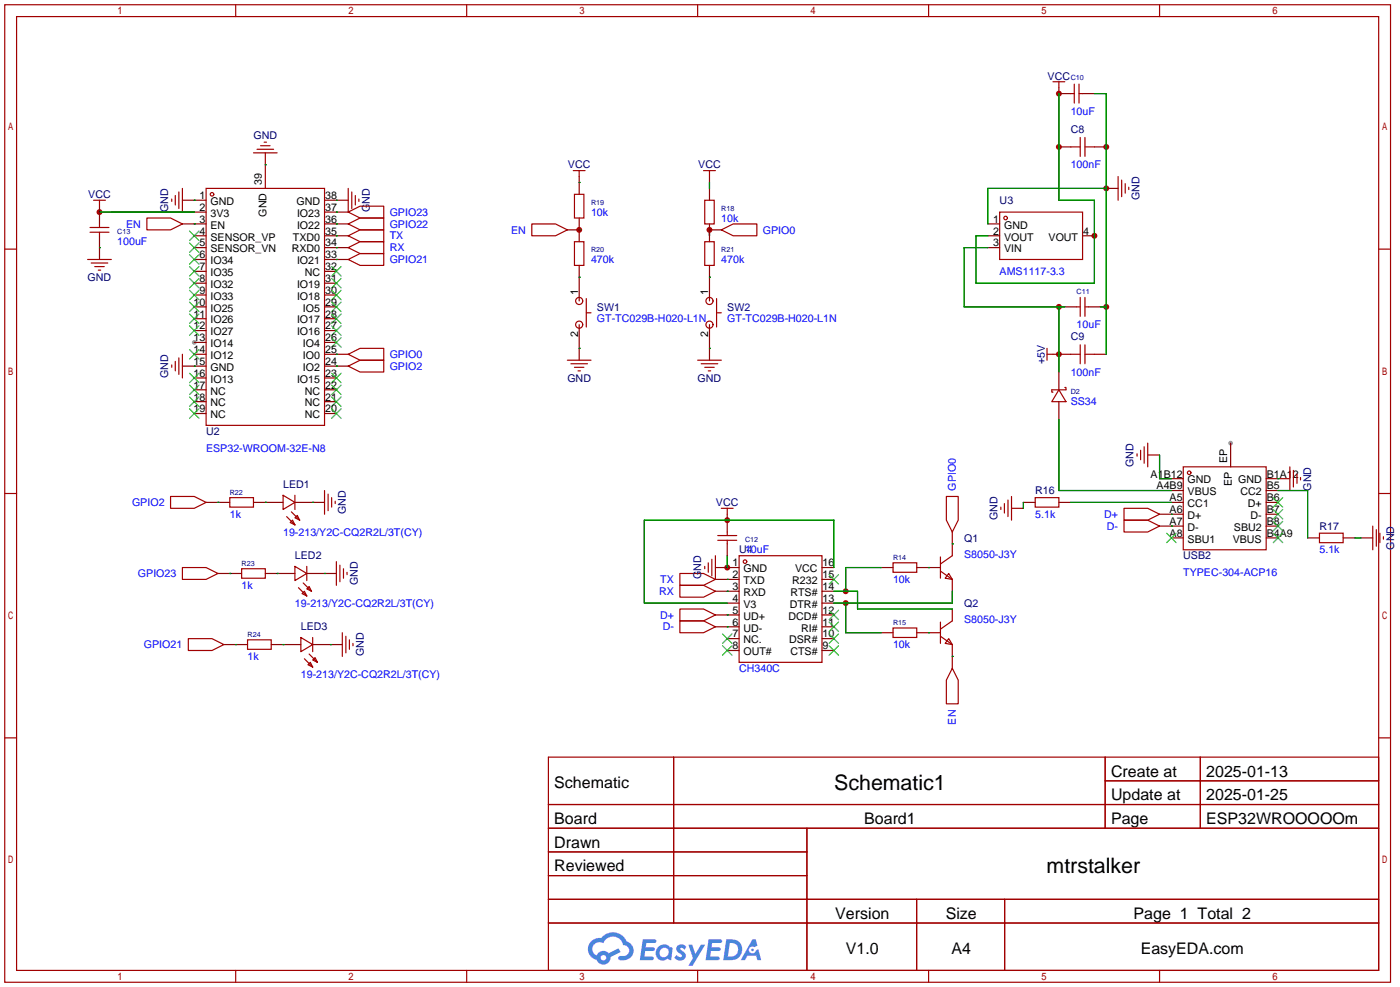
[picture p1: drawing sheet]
<svg xmlns="http://www.w3.org/2000/svg" width="300mm" height="212mm" viewBox="0 0 300 212" stroke-linecap="round" stroke-linejoin="round" font-family="sans-serif">
<g fill="#999">
<circle cx="41.7" cy="73.4" r=".51"/>
<circle cx="263.9" cy="95" r=".51"/>
</g>
<g fill="none" stroke="#a10000" stroke-width=".25">
<path d="M1 1h297.2v209.6h-297.2zM3.6 3.6h292.1v204.4h-292.1zM50.5 1v2.6M100.1 1v2.6M149.6 1v2.6M199.1 1v2.6M248.7 1v2.6M1 53.4h2.6M295.7 53.4h2.5M1 105.8h2.6M295.7 105.8h2.5M1 158.2h2.6"/>
<path d="M295.7 158.2h2.5M117.6 162.3h178.1v45.7h-178.1zM117.6 172.5h178.1M117.6 177.5h178.1M144.5 162.3v35.6M173 177.5v30.5M237 162.3v15.2M237 167.4h58.7M257.4 162.3v15.2M117.6 182.6h55.4M117.6 192.8h178.1M117.6 187.7h55.4"/>
<path d="M117.6 197.9h178.1M196.6 192.8v15.2M215.4 192.8v15.2M50.5 208v2.6M100.1 208v2.6M149.6 208v2.6M199.1 208v2.6M248.7 208v2.6"/>
</g>
<g fill="#5487ff">
<path d="M145.3 202.7a1.3 1.3 0 0 1 1.9 .3l-.4 .6a.54 .54 0 0 0-.9-.2l.1 .2a1.28 1.28 0 0 1 .8 2 1.53 1.53 0 0 1-2.2-.3l.5-.6 .8 .5a.31 .31 0 0 0 .4-.3 .31 .31 0 0 0-.3-.4 1.12 1.12 0 0 1-.7-1.8z"/>
<path d="M147.6 202.5h.9l.6 2 1.2-2h.9l-2.7 4.6h-.9l1-1.7z"/>
<path d="M137.8 201.4h1.7a1.31 1.31 0 0 1 1.2 .2 .4 .4 0 0 1-.3 .5l-1.8 .1-.1 .9h1.6a.4 .4 0 0 1 .4 .4 .4 .4 0 0 1-.5 .4h-1.6l-.2 1.2h1.4a.46 .46 0 0 1 .5 0 .46 .46 0 0 1 .1 .5l-.4 .2h-2.6z"/>
<path d="M151.9 201.4h1.7a1.32 1.32 0 0 1 1.2 .2 .39 .39 0 0 1-.3 .5l-1.8 .1-.1 .9h1.6a.4 .4 0 0 1 .4 .4 .4 .4 0 0 1-.4 .4h-1.7l-.2 1.2h1.4a.46 .46 0 0 1 .5 0 .46 .46 0 0 1 .1 .5l-.4 .2h-2.6z"/>
<path d="M161.3 201.4h.8l.3 1.3-.6 .4a.75 .75 0 0 0-1.1 .3 .75 .75 0 0 0 .5 1 .75 .75 0 0 0 .9-.7l.5-.2 .6 2.3h-.8l-.3-.9h-1.8l-.5 .9h-1z"/>
<path d="M155.7 201.4l-.6 4.4h1.5a2.27 2.27 0 0 0 2.6-2.2 2.27 2.27 0 0 0-2.7-2.2zM156.5 202.1a1.5 1.5 0 0 1 1.8 1.6 1.5 1.5 0 0 1-1.9 1.4h-.3z"/>
<path d="M141.2 203a1.6 1.6 0 0 0-.3 2.3 1.6 1.6 0 0 0 2.3 .2l.7 .3 .3-2.4-.1-.3-.5-.1a1.58 1.58 0 0 0-2.4 0zM141.8 203.5a.98 .98 0 0 1 1.6 .4 .98 .98 0 0 1-1.1 1.3 .94 .94 0 0 1-.9-.7 .94 .94 0 0 1 .4-1z"/>
<path d="M126.8 201.8a2.37 2.37 0 0 0 1.1 4 1.54 1.54 0 0 0 1.8 1 1.54 1.54 0 0 0 1.2-1.6l2.2-1.1-.5-.8-2 1a1.57 1.57 0 0 0-2.7 .5 1.5 1.5 0 0 1-.7-2.1 1.5 1.5 0 0 1 2.2-.5 2.23 2.23 0 0 1 2.3-1.4 2.23 2.23 0 0 1 2 1.8 1.16 1.16 0 0 1 1.2 1.1 1.16 1.16 0 0 1-1.1 1.2h-.7a.47 .47 0 0 0-.5 .4 .47 .47 0 0 0 .4 .5 2.17 2.17 0 0 0 2.5-.9 2.17 2.17 0 0 0-.3-2.7l-.8-.4a3.2 3.2 0 0 0-5.5-.7l-1.1 .1zM128.8 205.3a.6 .6 0 0 1 1.2 0 .6 .6 0 0 1-1.2 0z"/>
<circle cx="161.4" cy="203.6" r=".28"/>
</g>
<g fill="none" stroke="#870000" stroke-width=".25">
<path d="M56.9 32.8v7.6M39.1 42.9h5.1M41.7 45.5h2.5M41.7 48h2.5M41.7 50.5h2.5M41.7 53.1h2.5M41.7 55.6h2.5M41.7 58.2h2.5M69.6 42.9h2.5M69.6 45.5h2.5M69.6 48h2.5M69.6 50.5h5.1"/>
<path d="M69.6 53.1h5.1M69.6 55.6h2.5M69.6 58.2h2.5M41.7 60.7h2.5M41.7 63.2h2.5M41.7 65.8h2.5M41.7 68.3h2.5M41.7 70.9h2.5M41.7 73.4h2.5M41.7 75.9h2.5M41.7 78.5h2.5M69.6 60.7h2.5"/>
<path d="M69.6 63.2h2.5M69.6 65.8h2.5M69.6 68.3h2.5M69.6 70.9h2.5M69.6 73.4h2.5M69.6 75.9h5.1M69.6 78.5h5.1M41.7 81h2.5M41.7 83.6h2.5M41.7 86.1h2.5M41.7 88.6h2.5M69.6 81h2.5"/>
<path d="M69.6 83.6h2.5M69.6 86.1h2.5M69.6 88.6h2.5"/>
</g>
<g fill="none" stroke="#3c3" stroke-width=".25">
<path d="M40.6 59.7l2.1 2M40.6 57.2l2.1 2M40.6 54.6l2.1 2M40.6 52.1l2.1 2M40.6 49.5l2.1 2.1M42.7 59.7l-2.1 2M42.7 57.2l-2.1 2M42.7 54.6l-2.1 2M42.7 52.1l-2.1 2M42.7 49.5l-2.1 2.1M71.1 57.2l2.1 2M71.1 59.7l2.1 2"/>
<path d="M73.2 57.2l-2.1 2M73.2 59.7l-2.1 2M40.6 74.9l2.1 2.1M40.6 69.8l2.1 2.1M40.6 67.3l2.1 2M40.6 64.8l2.1 2M40.6 62.2l2.1 2.1M42.7 74.9l-2.1 2.1M42.7 69.8l-2.1 2.1M42.7 67.3l-2.1 2M42.7 64.8l-2.1 2M42.7 62.2l-2.1 2.1"/>
<path d="M71.1 62.2l2.1 2.1M71.1 64.8l2.1 2M71.1 67.3l2.1 2M71.1 69.8l2.1 2.1M71.1 72.4l2.1 2M73.2 62.2l-2.1 2.1M73.2 64.8l-2.1 2M73.2 67.3l-2.1 2M73.2 69.8l-2.1 2.1M73.2 72.4l-2.1 2M40.6 87.6l2.1 2.1M40.6 85.1l2.1 2"/>
<path d="M40.6 82.5l2.1 2.1M40.6 80l2.1 2M42.7 87.6l-2.1 2.1M42.7 85.1l-2.1 2M42.7 82.5l-2.1 2.1M42.7 80l-2.1 2M71.1 80l2.1 2M71.1 82.5l2.1 2.1M71.1 85.1l2.1 2M71.1 87.6l2.1 2.1M73.2 80l-2.1 2M73.2 82.5l-2.1 2.1"/>
<path d="M73.2 85.1l-2.1 2M73.2 87.6l-2.1 2.1"/>
</g>
<g fill="none" stroke="#a10000" stroke-width=".25">
<path d="M54.4 32.8h5M55.1 32h3.6M55.9 31.2h2M56.6 30.5h.5M36.8 42.7v.5M37.6 41.9v2M38.4 41.1v3.6M39.1 40.4v5.1M44.2 40.4h25.4v50.8h-25.4zM74.7 50.5l2.5-1.2h5.1v2.5h-5.1zM74.7 53.1l2.5-1.3h5.1v2.6h-5.1zM74.7 75.9l2.5-1.2h5.1v2.5h-5.1z"/>
<path d="M74.7 78.5l2.5-1.3h5.1v2.6h-5.1z"/>
<circle cx="45.5" cy="41.7" r=".38"/>
</g>
<path d="M41.7 42.9h.1M72.1 50.5h.1M72.1 53.1h.1M72.1 75.9h.1M72.1 78.5h.1" fill="none" stroke="#008700" stroke-width=".25"/>
<g fill="#c00">
<circle cx="21.3" cy="45.5" r=".63"/>
<circle cx="124.2" cy="49.3" r=".63"/>
<circle cx="152.1" cy="49.3" r=".63"/>
<circle cx="156" cy="121.7" r=".63"/>
<circle cx="156" cy="111.5" r=".63"/>
<circle cx="181.4" cy="129.3" r=".63"/>
<circle cx="181.4" cy="126.7" r=".63"/>
<circle cx="227.1" cy="75.9" r=".63"/>
<circle cx="227.1" cy="65.8" r=".63"/>
<circle cx="237.2" cy="31.5" r=".63"/>
<circle cx="237.2" cy="40.4" r=".63"/>
<circle cx="237.2" cy="65.8" r=".63"/>
<circle cx="227.1" cy="20.1" r=".63"/>
<circle cx="227.1" cy="31.5" r=".63"/>
<circle cx="234.7" cy="50.5" r=".63"/>
</g>
<g fill="none" stroke="#008700" stroke-width=".25">
<path d="M56.9 35.3h.1M124.2 39.1h.1M152.1 39.1v1.3M227.1 20.1v22.8h7.6v17.8h-25.4v-10.2h2.5M234.7 20.1h2.5v55.8M21.3 53.1h.1M21.3 45.5h20.4M41.7 48h.1M72.1 42.9h.1M72.1 48h.1M72.1 45.5h.1M72.1 55.6h.1"/>
<path d="M124.2 49.3h.1M124.2 59.4h.1M152.1 59.4h.1M152.1 49.3v1.2M211.8 53.1h-5v12.7h21.5M237.2 40.4h-25.4v7.6M41.7 78.5h.1M124.2 74.7h.1M152.1 74.7h.1M227.1 65.8v14M236 65.8h1.2M227.1 89.9v15.3h24.1"/>
<path d="M248.7 97.5v5.1h2.5M46.7 107.7h.1M56.9 107.7h.1M67.1 107.7h.1M156 119.1v2.6M204.2 116.6h.1M219.5 107.7v1.3M229.6 107.7h21.6M251.2 110.2h.1M251.2 112.8h.1M274.1 102.6h.1M274.1 105.2h6.3v10.1"/>
<path d="M290.6 115.3h1.2M49.3 122.9h.1M50.5 138.2h.1M59.4 122.9h.1M60.7 138.2h.1M69.6 122.9h.1M70.9 138.2h.1M156 124.2h.1M156 126.7h.1M156 131.8h.1M156 134.4h.1M178.8 121.7v-10.2h-40.6v17.8h17.8"/>
<path d="M178.8 126.7h5.1v3.9h20.3M181.4 129.3v6.3h7.6M189 121.7h-7.6v5M199.1 135.6h.1M199.1 121.7h.1M204.2 126.7v2.6h-25.4M204.2 140.7h.1"/>
</g>
<g fill="none" stroke="#870000" stroke-width=".25">
<path d="M227.1 18.8v1.3h2.5M124.2 37.8v3.9M152.1 37.8v1.3M227.1 31.5h2.5M232.2 20.1h2.5M234.7 31.5h2.5M21.3 44.2v3.8M21.3 50.5v5.1M39.1 48h2.6M72.1 42.9h2.6M72.1 48h2.6M72.1 45.5h2.6"/>
<path d="M72.1 55.6h2.6M121.7 49.3h2.5M124.2 46.7v5.1M124.2 56.9v7.6M152.1 40.4v2.5M152.1 48v3.8M152.1 56.9v7.6M152.1 49.3h2.6M211.8 48h2.6M211.8 50.5h2.6M211.8 53.1h2.6M232.2 50.5h2.5"/>
<path d="M237.2 40.4h2.6M39.1 78.5h2.6M124.2 69.6v7.6M152.1 69.6v7.6M225.8 75.9h3.8M227.1 79.8v3.8M228.3 65.8h2.6M233.4 65.8h2.6M234.7 75.9h2.5M227.1 86.1v3.8M246.1 97.5h2.6M263.9 95v5.1"/>
<path d="M44.2 107.7h5.1M54.4 107.7h6.3M63.2 107.7h6.4M156 110.2v3.8M156 116.6v2.5M204.2 114v5.1M216.9 109h2.6M219.5 107.7h2.5M227.1 107.7h2.5M248.7 112.8h5M248.7 110.2h5M251.2 115.3h2.5"/>
<path d="M251.2 107.7h2.5M251.2 102.6h2.5M251.2 105.2h2.5M271.5 115.3h2.6M271.5 112.8h2.6M271.5 110.2h2.6M271.5 107.7h2.6M271.5 102.6h5.1M271.5 105.2h2.6M280.4 115.3h2.6M288 115.3h2.6M291.8 115.3h2.6"/>
<path d="M46.7 122.9h5.1M48 138.2h5.1M56.9 122.9h6.3M58.2 138.2h6.3M65.8 122.9h6.3M67.1 138.2h6.3M153.4 121.7h5.1M153.4 124.2h5.1M153.4 126.7h5.1M153.4 131.8h5.1M153.4 134.4h5.1M156 129.3h2.5"/>
<path d="M156 136.9h2.5M156 139.4h2.5M176.3 121.7h2.5M176.3 124.2h2.5M176.3 126.7h2.5M176.3 129.3h2.5M176.3 131.8h2.5M176.3 134.4h2.5M176.3 136.9h2.5M176.3 139.4h2.5M189 121.7h2.5M189 135.6h2.5"/>
<path d="M196.6 121.7h5.1M196.6 135.6h5.1M204.2 124.2v2.5M204.2 130.6v2.5M204.2 138.2v5.1"/>
</g>
<g fill="none" stroke="#a10000" stroke-width=".25">
<path d="M225.8 17.5h2.5M227.1 17.5v1.3M230.4 18v4.1M231.4 18v4.1M122.9 36.6h2.6M124.2 36.6v1.2M150.9 36.6h2.5M152.1 36.6v1.2M229.6 31.5h2M229.6 20.1h.8M231.4 20.1h.8M231.6 29.5v4"/>
<path d="M232.7 31.5h2M232.7 29.5v4M239.8 37.8v5.1M240.5 38.6v3.6M241.3 39.4v2M18.8 55.6h5.1M19.3 48.8h4.1M19.3 49.8h4.1M19.6 56.4h3.5M20.1 42.9h2.5M20.3 57.2h2.1M21.1 57.9h.5"/>
<path d="M21.3 42.9v1.3M21.3 48v.8M21.3 49.8v.7M31.5 46.7h5.1l2.5 1.3-2.5 1.3h-5.1zM74.7 48l2.5-1.3h5.1v2.6h-5.1zM74.7 45.5l2.5-1.3h5.1v2.5h-5.1zM74.7 55.6l2.5-1.2h5.1v2.5h-5.1zM74.7 40.4v5.1M75.4 41.1v3.6M76.2 41.9v2M77 42.7v.5M114 48h5.1l2.6 1.3-2.6 1.2h-5.1z"/>
<path d="M123.2 41.7h2v5h-2zM123.2 51.8h2v5.1h-2zM151.1 42.9h2.1v5.1h-2.1zM151.1 51.8h2.1v5.1h-2.1zM154.7 49.3l2.5-1.3h5.1v2.5h-5.1zM214.4 45.5h17.8v10.1h-17.8zM242.1 40.1v.5M36.8 78.2v.5M37.6 77.5v2M38.4 76.7v3.6M39.1 75.9v5.1M121.7 77.2h5"/>
<path d="M122.4 78h3.6M123.2 78.7h2M124 79.5h.5M125.7 64v6.1M125.7 67.1h1M149.6 77.2h5.1M150.4 78h3.5M151.1 78.7h2.1M151.9 79.5h.5M153.7 67.1h1M153.7 64v6.1M224.5 74.7v2.5"/>
<path d="M224.5 75.9h1.3M229.6 75.9h2M230.9 65.8h.7M231.6 63.8v4M231.6 73.9v4.1M232.7 75.9h2M232.7 63.8v4M232.7 73.9v4.1M232.7 65.8h.7M227.1 83.6l1.5 2.5h-3zM228.3 83.1h.3v.5h-3v.5h.2M243.8 97.3v.5"/>
<path d="M244.6 96.5v2.1M245.4 95.8v3.5M246.1 95v5.1M36.6 106.4h5.1l2.5 1.3-2.5 1.3h-5.1zM49.3 106.7h5.1v2h-5.1zM60.7 106.2l2.5 1.5-2.5 1.5zM61.5 110.7l1.7 1.8M62.2 112l.5-.5 .5 1zM62.5 109.7l1.8 1.8M63.2 111l.6-.5 .5 1zM63.2 106.2v3M69.6 105.2v5"/>
<path d="M70.4 105.9v3.6M71.1 106.7v2M71.9 107.4v.5M152.7 119.9v3.5M153.4 119.1v5.1M153.9 115.8h4.1M153.9 114.8h4.1M154.7 109h2.5M156 109v1.2M156 114v.8M156 115.8v.8M158.5 119.1h17.8v22.9h-17.8z"/>
<path d="M201.7 119.4v4.6M202.9 106.4h2.6v5.1l-1.3 2.5-1.3-2.5zM204.2 119.1l-2.5 1.8M214.6 108.7v.5M215.4 107.9v2.1M216.2 107.2v3.5M216.9 106.4v5.1M222 106.7h5.1v2h-5.1zM241 111.5h5.1l2.6 1.3-2.6 1.2h-5.1zM241 109h5.1l2.6 1.2-2.6 1.3h-5.1zM253.7 100.1h17.8v17.8h-17.8zM276.6 100.1v5.1"/>
<path d="M277.4 100.8v3.6M278.1 101.6v2M278.9 102.4v.5M283 114.3h5v2h-5zM294.4 112.8v5.1M295.1 113.5v3.6M295.9 114.3v2M296.7 115.1v.5M39.1 121.7h5.1l2.5 1.2-2.5 1.3h-5.1zM40.4 136.9h5.1l2.5 1.3-2.5 1.2h-5.1zM51.8 121.9h5.1v2.1h-5.1zM53.1 137.2h5.1v2h-5.1z"/>
<path d="M63.2 121.4l2.6 1.5-2.6 1.6zM64 126l1.8 1.8M64.5 136.7l2.6 1.5-2.6 1.5zM65 125l1.8 1.7M65.3 126.7l.5 1.1-1-.5zM65.8 126.2l.5-.5 .5 1zM65.8 121.4v3.1M67.1 136.7v3M72.1 120.4v5.1M72.9 121.2v3.5M73.4 135.6v5.1M73.7 121.9v2.1"/>
<path d="M74.2 136.4v3.6M74.4 122.7v.5M74.9 137.2v2M75.7 137.9v.5M145.8 122.9h5.1l2.5 1.3-2.5 1.3h-5.1zM145.8 125.5h5.1l2.5 1.2-2.5 1.3h-5.1zM145.8 130.6h5.1l2.5 1.2-2.5 1.3h-5.1zM145.8 133.1h5.1l2.5 1.3-2.5 1.2h-5.1zM151.1 121.4v.5M151.9 120.6v2.1M191.5 120.6h5.1v2.1h-5.1zM191.5 134.6h5.1v2.1h-5.1z"/>
<path d="M201.7 133.4v4.5M201.7 122.4l2.5 1.8M201.7 136.4l2.5 1.8M203.5 122.9l.7 1.3-1.5-.2zM203.5 136.9l.7 1.3-1.5-.3zM204.2 133.1l-2.5 1.8M65.3 141.2l1.8 1.8M66 142.5l.5-.5 .6 1zM66.3 140.2l1.8 1.8M67.1 141.5l.5-.5 .5 1zM204.2 143.3l1.3 2.5v5.1h-2.6v-5.1z"/>
<circle cx="215.6" cy="46.7" r=".38"/>
<circle cx="124.2" cy="64.5" r=".76"/>
<circle cx="124.2" cy="69.6" r=".76"/>
<circle cx="152.1" cy="69.6" r=".76"/>
<circle cx="152.1" cy="64.5" r=".76"/>
<circle cx="255" cy="101.3" r=".38"/>
<circle cx="159.8" cy="120.4" r=".38"/>
</g>
<path d="M23.9 45.5h17.8" fill="none" stroke="#000" stroke-width=".25"/>
<g fill="none" stroke="#3c3" stroke-width=".25">
<path d="M250.2 114.3l2 2M252.2 114.3l-2 2M273 114.3l2.1 2M273 111.8l2.1 2M273 109.2l2.1 2.1M273 106.7l2.1 2M275.1 114.3l-2.1 2M275.1 111.8l-2.1 2M275.1 109.2l-2.1 2.1M275.1 106.7l-2.1 2M154.9 135.9l2.1 2M154.9 138.4l2.1 2.1"/>
<path d="M157 135.9l-2.1 2M157 138.4l-2.1 2.1M177.8 138.4l2 2.1M177.8 135.9l2 2M177.8 133.4l2 2M177.8 130.8l2 2M177.8 123.2l2 2M179.8 138.4l-2 2.1M179.8 135.9l-2 2M179.8 133.4l-2 2M179.8 130.8l-2 2M179.8 123.2l-2 2"/>
</g>
<g font-size="4.6">
<text x="178.9" y="169.3">Schematic1</text>
<text x="224.4" y="187.1">mtrstalker</text>
</g>
<g font-size="3.4">
<text x="238.3" y="166.5">Create at</text>
<text x="258.7" y="166.5">2025-01-13</text>
<text x="118.9" y="169">Schematic</text>
<text x="238.3" y="171.6">Update at</text>
<text x="258.7" y="171.6">2025-01-25</text>
<text x="118.9" y="176.6">Board</text>
<text x="185.3" y="176.6">Board1</text>
<text x="238.3" y="176.6">Page</text>
<text x="258.7" y="176.6">ESP32WROOOOOm</text>
<text x="118.9" y="181.7">Drawn</text>
<text x="118.9" y="186.8">Reviewed</text>
<text x="179.1" y="197">Version</text>
<text x="202.8" y="197">Size</text>
<text x="243.1" y="197">Page 1 Total 2</text>
<text x="181.4" y="204.6">V1.0</text>
<text x="204" y="204.6">A4</text>
<text x="244.6" y="204.6">EasyEDA.com</text>
</g>
<g font-size="2.3" fill="#000080">
<text x="224.7" y="17">VCC</text>
<text x="54.4" y="29.7">GND</text>
<text x="229.6" y="28.5">C8</text>
<text x="121.8" y="36.1">VCC</text>
<text x="149.7" y="36.1">VCC</text>
<text x="18.9" y="42.4">VCC</text>
<text x="36.1" y="45.5" transform="rotate(-90 36.1 45.5)">GND</text>
<text x="79.3" y="45.5" transform="rotate(-90 79.3 45.5)">GND</text>
<text x="214.4" y="43.7">U3</text>
<text x="244.4" y="42.9" transform="rotate(-90 244.4 42.9)">GND</text>
<text x="18.8" y="60.2">GND</text>
<text x="128" y="66.6">SW1</text>
<text x="156" y="66.6">SW2</text>
<text x="229.6" y="72.9">C9</text>
<text x="36.1" y="81" transform="rotate(-90 36.1 81)">GND</text>
<text x="121.7" y="81.8">GND</text>
<text x="149.6" y="81.8">GND</text>
<text x="224.1" y="78" transform="rotate(-90 224.1 78)">+5V</text>
<text x="44.2" y="93.2">U2</text>
<text x="243.1" y="100.1" transform="rotate(-90 243.1 100.1)">GND</text>
<text x="60.7" y="104.7">LED1</text>
<text x="222" y="105.9">R16</text>
<text x="281.2" y="105.2" transform="rotate(-90 281.2 105.2)">GND</text>
<text x="74.2" y="110.2" transform="rotate(-90 74.2 110.2)">GND</text>
<text x="153.5" y="108.5">VCC</text>
<text x="213.9" y="111.5" transform="rotate(-90 213.9 111.5)">GND</text>
<text x="283" y="113.6">R17</text>
<text x="63.2" y="119.9">LED2</text>
<text x="158.5" y="118.6">U4</text>
<text x="206.8" y="116.1">Q1</text>
<text x="253.7" y="119.9">USB2</text>
<text x="299" y="117.9" transform="rotate(-90 299 117.9)">GND</text>
<text x="76.7" y="125.5" transform="rotate(-90 76.7 125.5)">GND</text>
<text x="150.4" y="124.2" transform="rotate(-90 150.4 124.2)">GND</text>
<text x="206.8" y="130.1">Q2</text>
<text x="64.5" y="135.2">LED3</text>
<text x="78" y="140.7" transform="rotate(-90 78 140.7)">GND</text>
</g>
<g font-size="2.3" fill="#00f">
<text x="229.6" y="24.7">10uF</text>
<text x="229.6" y="36.1">100nF</text>
<text x="83.6" y="46.3">GPIO23</text>
<text x="126.7" y="46.3">10k</text>
<text x="154.7" y="47.5">10k</text>
<text x="25.1" y="52.6">100uF</text>
<text x="27" y="48.8">EN</text>
<text x="83.6" y="51.3">TX</text>
<text x="83.6" y="53.9">RX</text>
<text x="83.6" y="48.8">GPIO22</text>
<text x="109.6" y="50.1">EN</text>
<text x="163.6" y="50.1">GPIO0</text>
<text x="83.6" y="56.4">GPIO21</text>
<text x="126.7" y="56.4">470k</text>
<text x="154.7" y="56.4">470k</text>
<text x="214.4" y="59">AMS1117-3.3</text>
<text x="128" y="69.1">GT-TC029B-H020-L1N</text>
<text x="156" y="69.1">GT-TC029B-H020-L1N</text>
<text x="230.9" y="70.4">10uF</text>
<text x="83.6" y="76.7">GPIO0</text>
<text x="83.6" y="79.3">GPIO2</text>
<text x="229.6" y="80.5">100nF</text>
<text x="229.6" y="86.9">SS34</text>
<text x="44.2" y="96.8">ESP32-WROOM-32E-N8</text>
<text x="205" y="105.2" transform="rotate(-90 205 105.2)">GPIO0</text>
<text x="28.3" y="108.5">GPIO2</text>
<text x="49.3" y="111">1k</text>
<text x="222" y="111">5.1k</text>
<text x="236.8" y="111">D+</text>
<text x="237.4" y="113.6">D-</text>
<text x="60.7" y="114.8">19-213/Y2C-CQ2R2L/3T(CY)</text>
<text x="159.8" y="118.6">10uF</text>
<text x="206.8" y="119.7">S8050-J3Y</text>
<text x="283" y="118.6">5.1k</text>
<text x="29.6" y="123.7">GPIO23</text>
<text x="141.6" y="125">TX</text>
<text x="191.5" y="125">10k</text>
<text x="253.7" y="123.5">TYPEC-304-ACP16</text>
<text x="51.8" y="126.3">1k</text>
<text x="63.2" y="130.1">19-213/Y2C-CQ2R2L/3T(CY)</text>
<text x="141.3" y="127.5">RX</text>
<text x="141.5" y="132.6">D+</text>
<text x="142.1" y="135.2">D-</text>
<text x="206.8" y="133.6">S8050-J3Y</text>
<text x="30.9" y="139">GPIO21</text>
<text x="53.1" y="141.5">1k</text>
<text x="191.5" y="139">10k</text>
<text x="64.5" y="145.3">19-213/Y2C-CQ2R2L/3T(CY)</text>
<text x="158.5" y="144">CH340C</text>
<text x="205" y="155.3" transform="rotate(-90 205 155.3)">EN</text>
</g>
<g font-size="2.3">
<text x="56.2" y="39.6" transform="rotate(-90 56.2 39.6)">39</text>
<text x="42.8" y="47.8">3</text>
<text x="42.8" y="45.2">2</text>
<text x="42.8" y="42.7">1</text>
<text x="45.1" y="46.5">3V3</text>
<text x="45.1" y="43.9">GND</text>
<text x="57.2" y="46.5" transform="rotate(-90 57.2 46.5)">GND</text>
<text x="63.6" y="43.9">GND</text>
<text x="63.7" y="46.5">IO23</text>
<text x="69.7" y="42.7">38</text>
<text x="69.7" y="45.2">37</text>
<text x="69.7" y="47.8">36</text>
<text x="213" y="47.8">1</text>
<text x="42.8" y="52.8">5</text>
<text x="42.8" y="50.3">4</text>
<text x="45.1" y="51.6">SENSOR_VP</text>
<text x="45.1" y="49">EN</text>
<text x="62.8" y="51.6">TXD0</text>
<text x="63.7" y="49">IO22</text>
<text x="69.7" y="50.3">35</text>
<text x="69.7" y="52.8">34</text>
<text x="213" y="50.3">2</text>
<text x="213" y="52.8">3</text>
<text x="215.3" y="49">GND</text>
<text x="215.3" y="51.6">VOUT</text>
<text x="224.9" y="51.6">VOUT</text>
<text x="232.3" y="50.3">4</text>
<text x="42.8" y="57.9">7</text>
<text x="42.8" y="55.4">6</text>
<text x="45.1" y="59.2">IO35</text>
<text x="45.1" y="56.6">IO34</text>
<text x="45.1" y="54.1">SENSOR_VN</text>
<text x="62.6" y="54.1">RXD0</text>
<text x="63.7" y="56.6">IO21</text>
<text x="65.4" y="59.2">NC</text>
<text x="69.7" y="55.4">33</text>
<text x="69.7" y="57.9">32</text>
<text x="215.3" y="54.1">VIN</text>
<text x="41.5" y="65.5">10</text>
<text x="42.8" y="63">9</text>
<text x="42.8" y="60.5">8</text>
<text x="45.1" y="64.3">IO33</text>
<text x="45.1" y="61.7">IO32</text>
<text x="63.7" y="61.7">IO19</text>
<text x="63.7" y="64.3">IO18</text>
<text x="69.7" y="60.5">31</text>
<text x="69.7" y="63">30</text>
<text x="69.7" y="65.5">29</text>
<text x="124" y="63.2" transform="rotate(-90 124 63.2)">1</text>
<text x="151.9" y="63.2" transform="rotate(-90 151.9 63.2)">1</text>
<text x="41.5" y="70.6">12</text>
<text x="41.5" y="68.1">11</text>
<text x="45.1" y="71.9">IO27</text>
<text x="45.1" y="69.3">IO26</text>
<text x="45.1" y="66.8">IO25</text>
<text x="63.7" y="69.3">IO17</text>
<text x="63.7" y="71.9">IO16</text>
<text x="65" y="66.8">IO5</text>
<text x="69.7" y="68.1">28</text>
<text x="69.7" y="70.6">27</text>
<text x="41.5" y="75.7">14</text>
<text x="41.5" y="73.2">13</text>
<text x="45.1" y="77">IO12</text>
<text x="45.1" y="74.4">IO14</text>
<text x="65" y="74.4">IO4</text>
<text x="65" y="77">IO0</text>
<text x="69.7" y="73.2">26</text>
<text x="69.7" y="75.7">25</text>
<text x="124" y="72.1" transform="rotate(-90 124 72.1)">2</text>
<text x="151.9" y="72.1" transform="rotate(-90 151.9 72.1)">2</text>
<text x="41.5" y="83.3">17</text>
<text x="41.5" y="80.8">16</text>
<text x="41.5" y="78.2">15</text>
<text x="45.1" y="82">IO13</text>
<text x="45.1" y="79.5">GND</text>
<text x="63.7" y="82">IO15</text>
<text x="65" y="79.5">IO2</text>
<text x="69.7" y="78.2">24</text>
<text x="69.7" y="80.8">23</text>
<text x="69.7" y="83.3">22</text>
<text x="41.5" y="88.4">19</text>
<text x="41.5" y="85.9">18</text>
<text x="45.1" y="89.7">NC</text>
<text x="45.1" y="87.1">NC</text>
<text x="45.1" y="84.6">NC</text>
<text x="65.4" y="84.6">NC</text>
<text x="65.4" y="87.1">NC</text>
<text x="65.4" y="89.7">NC</text>
<text x="69.7" y="85.9">21</text>
<text x="69.7" y="88.4">20</text>
<text x="263.2" y="99.3" transform="rotate(-90 263.2 99.3)">EP</text>
<text x="246.8" y="102.4">A1B12</text>
<text x="248" y="104.9">A4B9</text>
<text x="250.8" y="107.4">A5</text>
<text x="254.7" y="103.6">GND</text>
<text x="254.7" y="106.2">VBUS</text>
<text x="264.2" y="104.1" transform="rotate(-90 264.2 104.1)">EP</text>
<text x="265.5" y="103.6">GND</text>
<text x="266" y="106.2">CC2</text>
<text x="271.7" y="107.4">B6</text>
<text x="271.7" y="104.9">B5</text>
<text x="271.7" y="102.4">B1A12</text>
<text x="250.8" y="110">A6</text>
<text x="250.8" y="112.5">A7</text>
<text x="254.7" y="108.7">CC1</text>
<text x="254.7" y="111.3">D+</text>
<text x="254.7" y="113.8">D-</text>
<text x="264.6" y="113.8">SBU2</text>
<text x="267.6" y="108.7">D+</text>
<text x="268.2" y="111.3">D-</text>
<text x="271.7" y="112.5">B8</text>
<text x="271.7" y="110">B7</text>
<text x="250.8" y="115.1">A8</text>
<text x="254.7" y="116.3">SBU1</text>
<text x="264.4" y="116.3">VBUS</text>
<text x="271.7" y="115.1">B4A9</text>
<text x="157.1" y="121.4">1</text>
<text x="157.1" y="124">2</text>
<text x="159.4" y="122.7">GND</text>
<text x="159.4" y="125.2">TXD</text>
<text x="169.9" y="125.2">R232</text>
<text x="170.5" y="122.7">VCC</text>
<text x="176.4" y="124">15</text>
<text x="176.4" y="121.4">16</text>
<text x="157.1" y="126.5">3</text>
<text x="157.1" y="129">4</text>
<text x="157.1" y="131.6">5</text>
<text x="159.4" y="127.8">RXD</text>
<text x="159.4" y="130.3">V3</text>
<text x="169.4" y="130.3">DTR#</text>
<text x="169.5" y="127.8">RTS#</text>
<text x="176.4" y="131.6">12</text>
<text x="176.4" y="129">13</text>
<text x="176.4" y="126.5">14</text>
<text x="157.1" y="134.1">6</text>
<text x="157.1" y="136.7">7</text>
<text x="159.4" y="132.8">UD+</text>
<text x="159.4" y="135.4">UD-</text>
<text x="159.4" y="137.9">NC.</text>
<text x="169.1" y="132.8">DCD#</text>
<text x="169.2" y="137.9">DSR#</text>
<text x="171.8" y="135.4">RI#</text>
<text x="176.4" y="136.7">10</text>
<text x="176.4" y="134.1">11</text>
<text x="157.1" y="139.2">8</text>
<text x="159.4" y="140.5">OUT#</text>
<text x="169.5" y="140.5">CTS#</text>
<text x="176.4" y="139.2">9</text>
</g>
<g font-size="1.5" fill="#000080">
<text x="229.6" y="17.2">C10</text>
<text x="126.7" y="43.9">R19</text>
<text x="154.7" y="45.1">R18</text>
<text x="25.1" y="50.2">C13</text>
<text x="126.7" y="54">R20</text>
<text x="154.7" y="54">R21</text>
<text x="230.9" y="62.9">C11</text>
<text x="229.6" y="84.5">D2</text>
<text x="49.3" y="106.1">R22</text>
<text x="159.8" y="116.3">C12</text>
<text x="51.8" y="121.3">R23</text>
<text x="191.5" y="120.1">R14</text>
<text x="53.1" y="136.6">R24</text>
<text x="191.5" y="134">R15</text>
</g>
</svg>
